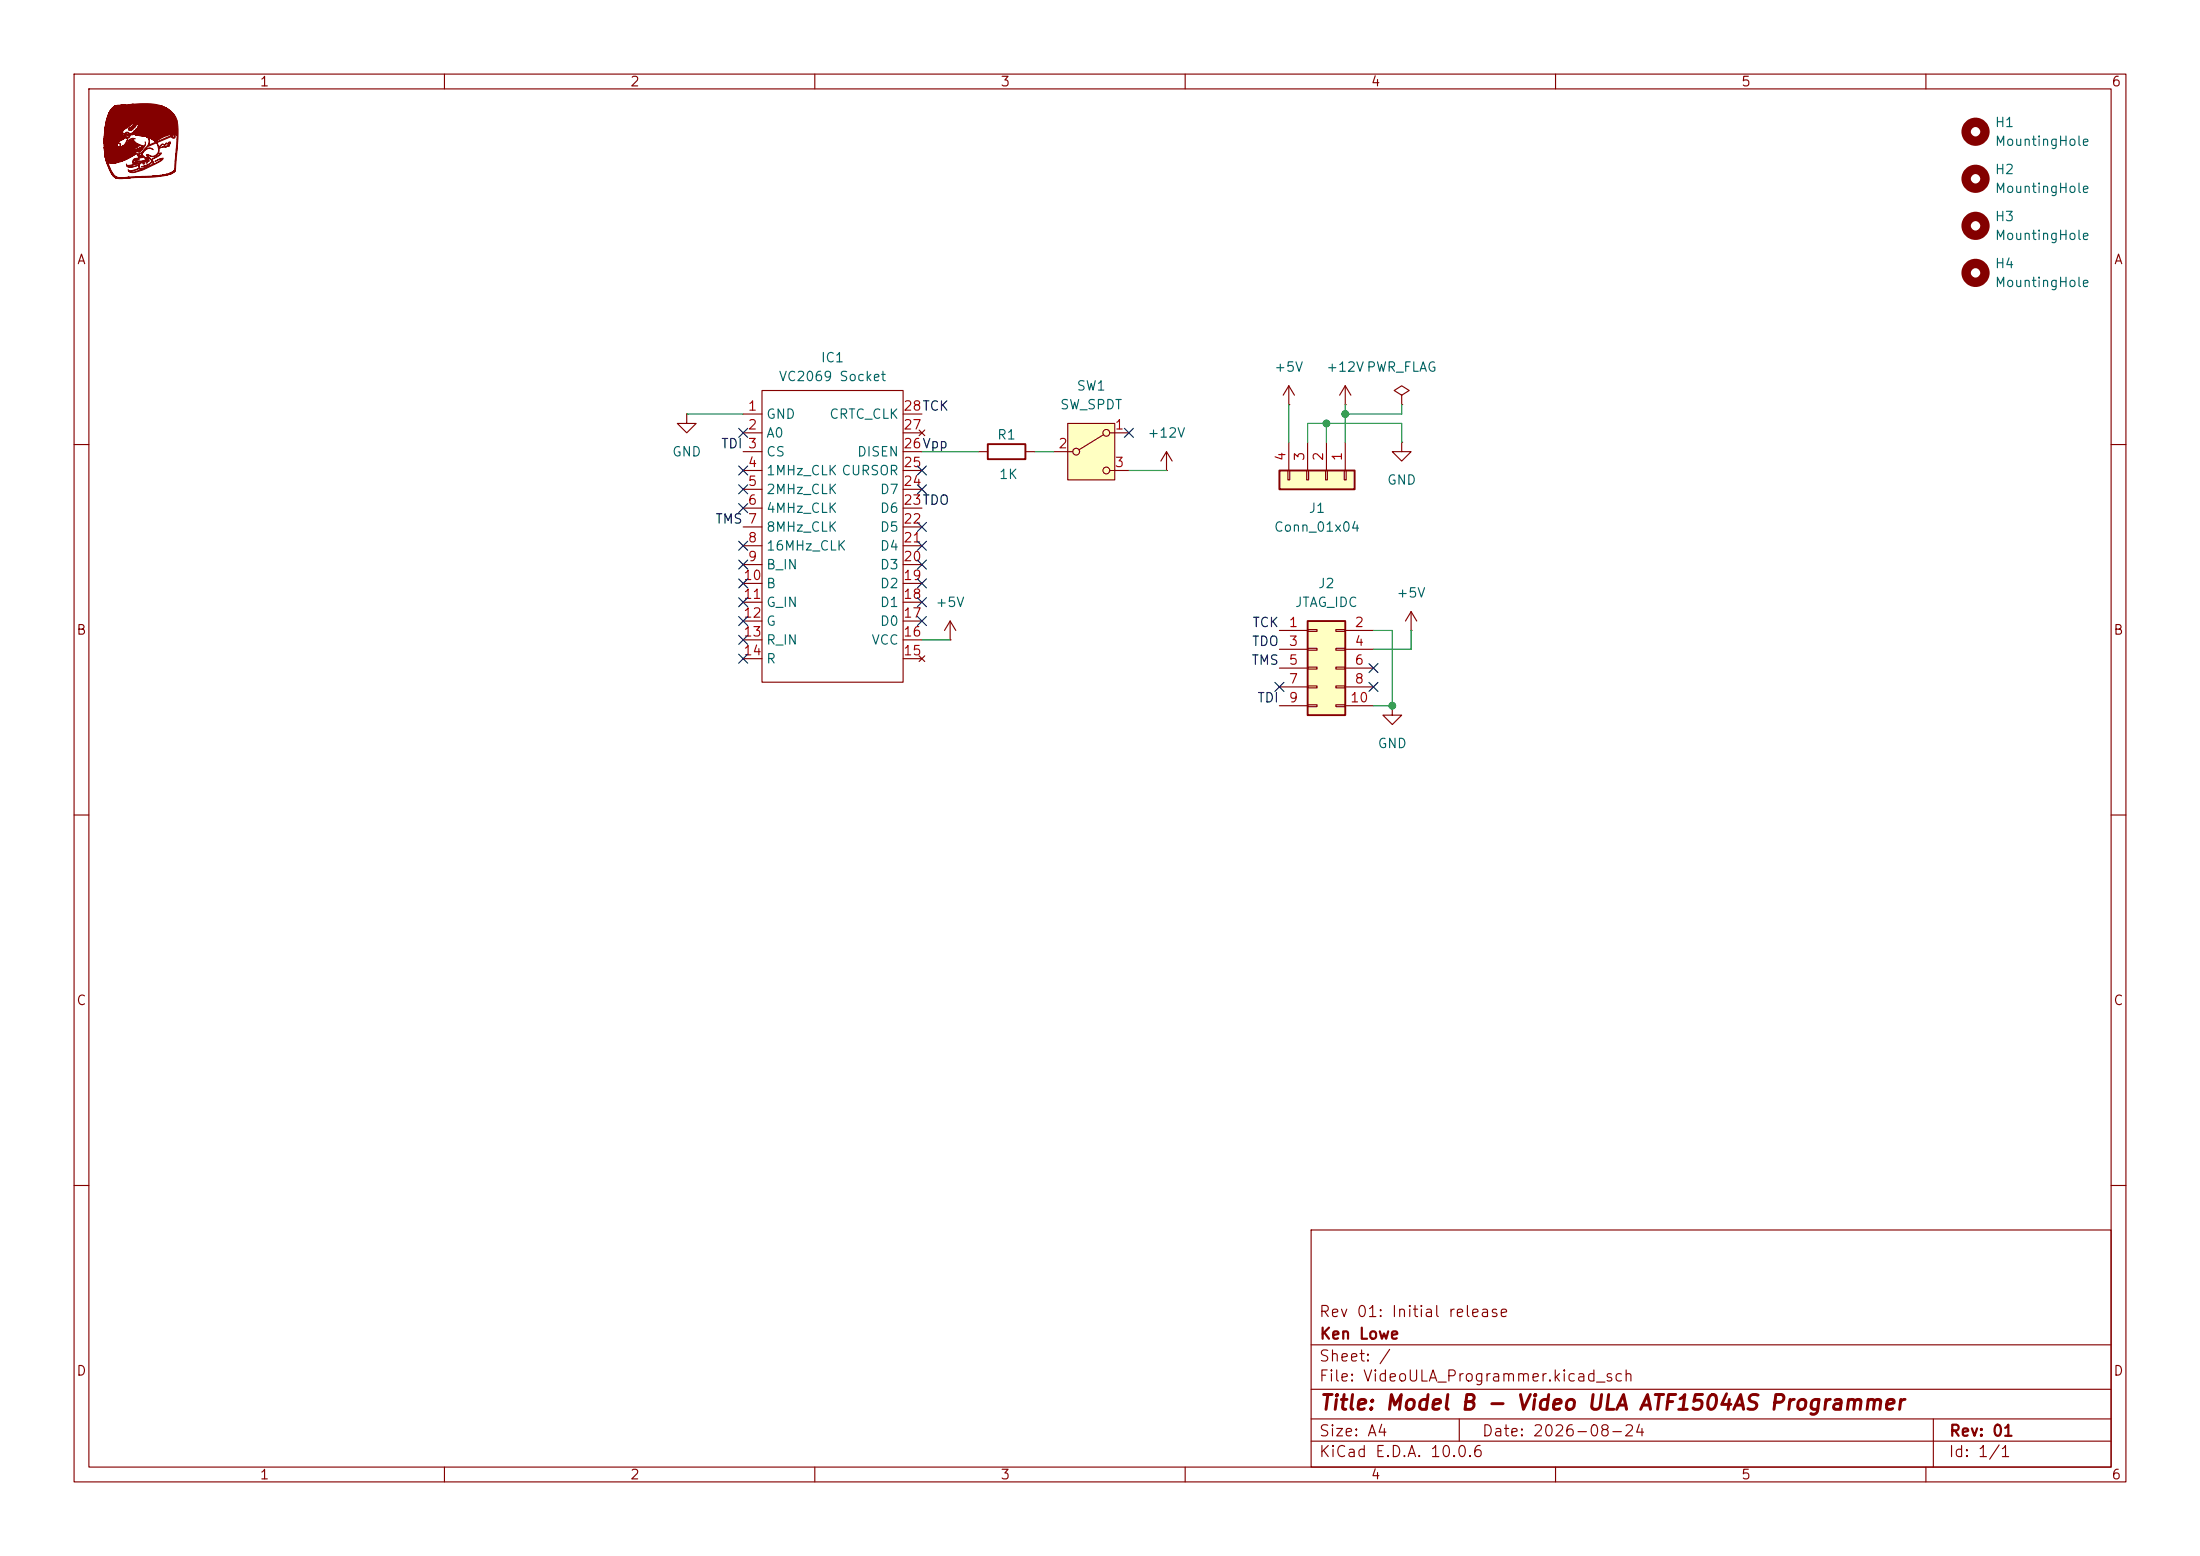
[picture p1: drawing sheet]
<svg xmlns="http://www.w3.org/2000/svg" width="297mm" height="210mm" viewBox="0 0 297 210" stroke-linecap="round" stroke-linejoin="round" font-family="sans-serif">
<g fill="none" stroke="#840000" stroke-width=".15">
<path d="M10 10h277v190h-277zM12 12h273v186h-273zM60 10v2M110 10v2M160 10v2M210 10v2M260 10v2M174 54.6h.1M174 52.1l-.8 1.2M174 52.1l.8 1.2M174 52.1v2.5M181.6 54.6h.1"/>
<path d="M181.6 52.1l-.8 1.2M181.6 52.1l.8 1.2M181.6 52.1v2.5M189.2 53.3l1-.6-1-.6-1 .6 1 .6v1.3M189.2 54.6h.1M10 60h2M157.5 63.5h.1M157.5 61l-.8 1.2M157.5 61l.7 1.2M157.5 61v2.5M285 60h2M188 95.3v1.2h1.2l-1.2 1.3-1.3-1.3h1.3"/>
<path d="M188 95.3h.1M10 110h2M285 110h2M10 160h2M177 166h108v32h-108zM285 160h2M60 198v2M110 198v2M160 198v2M177 194.5h108M177 191.5h108M177 187.5h108"/>
<path d="M177 181.5h108M197 191.5v3M210 198v2M260 198v2M261 191.5v6.5"/>
</g>
<g fill="none" stroke="#840000" stroke-width="1.3">
<circle cx="266.7" cy="17.8" r="1.27"/>
<circle cx="266.7" cy="30.5" r="1.27"/>
<circle cx="266.7" cy="36.8" r="1.27"/>
<circle cx="266.7" cy="24.1" r="1.27"/>
</g>
<path d="M176.5 83.8h5.1v12.7h-5.1z" fill="#ffffc2"/>
<path d="M176.5 83.8h5.1v12.7h-5.1z" fill="none" stroke="#840000" stroke-width=".25"/>
<g fill="none" stroke="#840000" stroke-width=".15">
<path d="M189.2 59.7v1.3h1.3l-1.3 1.2-1.2-1.2h1.2M189.2 59.7h.1M128.3 86.4h.1M128.3 83.8l-.8 1.3M128.3 83.8l.7 1.3M128.3 83.8v2.6M172.7 85.1h3.8M172.7 87.6h3.8M172.7 90.2h3.8M172.7 92.7h3.8M172.7 95.3h3.8M176.5 85h1.3v.2h-1.3z"/>
<path d="M176.5 87.5h1.3v.3h-1.3zM176.5 90h1.3v.3h-1.3zM176.5 92.6h1.3v.2h-1.3zM176.5 95.1h1.3v.3h-1.3zM180.3 85h1.3v.2h-1.3zM180.3 87.5h1.3v.3h-1.3zM180.3 90h1.3v.3h-1.3zM180.3 92.6h1.3v.2h-1.3zM180.3 95.1h1.3v.3h-1.3zM181.6 85.1h3.8M181.6 87.6h3.8M181.6 90.2h3.8"/>
<path d="M181.6 92.7h3.8M181.6 95.3h3.8M190.5 85.1h.1M190.5 82.6l-.8 1.2M190.5 82.6l.8 1.2M190.5 82.6v2.5"/>
</g>
<path d="M172.7 63.5h10.2v2.5h-10.2z" fill="#ffffc2"/>
<path d="M133.3 59.9h5.1v2.1h-5.1zM172.7 63.5h10.2v2.5h-10.2z" fill="none" stroke="#840000" stroke-width=".25"/>
<g fill="none" stroke="#840000" stroke-width=".15">
<path d="M92.7 55.9v1.3h1.3l-1.3 1.2-1.3-1.2h1.3M92.7 55.9h.1M100.3 55.9h2.6M100.3 58.4h2.6M102.9 52.7h19v39.4h-19zM121.9 55.9h2.6M121.9 58.4h2.6M124.1 58l.7 .8M124.8 58l-.7 .8M174 59.7v3.8M176.5 59.7v3.8M179.1 59.7v3.8"/>
<path d="M181.6 59.7v3.8M100.3 61h2.6M100.3 63.5h2.6M100.3 66h2.6M100.3 68.6h2.6M100.3 71.1h2.6M100.3 73.7h2.6M100.3 76.2h2.6M100.3 78.7h2.6M121.9 61h2.6M121.9 63.5h2.6M121.9 66h2.6"/>
<path d="M121.9 68.6h2.6M121.9 71.1h2.6M121.9 73.7h2.6M121.9 76.2h2.6M121.9 78.7h2.6M132.1 61h1.2M138.4 61h1.3M173.9 63.5h.2v1.3h-.2zM176.4 63.5h.3v1.3h-.3zM178.9 63.5h.3v1.3h-.3zM181.5 63.5h.2v1.3h-.2zM100.3 81.3h2.6"/>
<path d="M100.3 83.8h2.6M100.3 86.4h2.6M100.3 88.9h2.6M121.9 81.3h2.6M121.9 83.8h2.6M121.9 86.4h2.6M121.9 88.9h2.6M124.1 88.5l.7 .8M124.8 88.5l-.7 .8"/>
</g>
<g fill="#840000" stroke="#840000" stroke-width=".14">
<path d="M15.2 14.6h2.5h-2.5h2.5h-2.5l.1-.1h6.9h-6.9l.1-.1h6.6h-6.6h6.5h-6.4l6.4-.1h-6.4l.3-.1 1.6-.1h3.6h-3.6h.6h-.2a8 8 0 0 1 4.3 .3l.8 .5 .6 .6a5.3 5.3 0 0 1 .5 3.4l-.3 4.1-.4 .4a15.2 15.2 0 0 1-5.1 .6l-2 .1h-.3h.8l-1-.1h1.6h-1.7h1.8h-1.8h2h-2h.2h-.3l-.1-.1h.2h-.2h.3h-.3h.2l-.2-.1h.2h-.3v-.1h.1h-.2h.2l-.2-.1h.2h-.2l-.1-.1h.1l-.2-.1h.2h-.2l-.1-.2h.2h-.2h.1h-.1v-.2h.1h-.1l-.1-.1h.1h-.1h.1h-.1l-.1-.2 .1-.1-.1 .1-.1-.2h.1h-.1l-.1-.4h.1h-.1l-.1-.2h.2l.5 1.2 .4 .7a2.86 2.86 0 0 0 1.9 .1h-.1l4.1-.1h-2.3l3.2-.1h-.8l1.2-.1h-.6l1-.2h-.4h.4h-.3h.4h-.3l.6-.2h-.3l.4-.1h-.1h.1h-.1h.1l-.1-.1 .2-.1h-.2l.2-1.3v-.7h.1h-.1l.1-.7h.1h-.1v-.2h.1h-.1v-.3h.1h-.1l.1-.9h.1h-.1v-.5l-.1-.1h.1h-.2l-.1 .1a.28 .28 0 0 1-.1 .4 .28 .28 0 0 1-.4-.3l-1.6 .7a.22 .22 0 0 0-.3 .2 .22 .22 0 0 0 .1 .2l.1 .3 .2-.1a.47 .47 0 0 1 .7-.2l.2-.2 .1 .1 .1-.1a.18 .18 0 0 1 .2-.2 .18 .18 0 0 1 .2 .2 .18 .18 0 0 1-.2 .2v.2l-1.3 .3 1.2-.3v-.2l.2-.2-.1-.1a.23 .23 0 0 1-.2 .2 .23 .23 0 0 1-.2 0 .3 .3 0 0 1-.3 .2 .3 .3 0 0 1-.3-.1l-.5 .3 .1 .2h.1h-.1v.3a.9 .9 0 0 1-.6 .8 .9 .9 0 0 1-.9-.1l-.1-.1 .3 .4a1.02 1.02 0 0 1 .5 .8v.1l1.2-.8-1 .4 .2-.1 .9-.4a1.31 1.31 0 0 1-1 .8l-1.6 .8-1 .3a.89 .89 0 0 1-1-.1 1.33 1.33 0 0 0 1.5-.2l.1-.1a1.07 1.07 0 0 0-1 .3 .43 .43 0 0 1-.7-.2l.3 .1 .9-.2 .3-.1-.1-.3h.1a.33 .33 0 0 0 .2 .3 .33 .33 0 0 0 .4-.1l.6-.2a.53 .53 0 0 0 .6-.6 2.64 2.64 0 0 1-1.5 .7l.2-.1a1.93 1.93 0 0 0 1.2-.7l-.3-.3-.4 .1 .2 .1a.14 .14 0 0 1 .1 .1 .14 .14 0 0 1-.2 .1 .14 .14 0 0 1 0-.2h-.2l-.1 .2h.1a.14 .14 0 0 1 .2 0 .14 .14 0 0 1-.1 .2 .25 .25 0 0 0-.2-.2 .25 .25 0 0 0-.3 .1l.2 .1a.11 .11 0 0 1 0 .1 .11 .11 0 0 1-.2 0 .11 .11 0 0 1 0-.1 .39 .39 0 0 0-.5 .4h-.5a1.08 1.08 0 0 1-1.2 0l.5 .1 .7-.1a.36 .36 0 0 0 .5-.3l-1.4 .3h-.3v-.3v.1a1.26 1.26 0 0 0 1 0v-.1a.18 .18 0 0 1-.2-.1 .18 .18 0 0 1 .1-.2 .64 .64 0 0 0 .8 .3l.8-.5a2.92 2.92 0 0 1-1.6 .3l.8-.1a.93 .93 0 0 0 .9-.3l-.2-.2h.2l.1 .2 .4-.1-.2-.1a.63 .63 0 0 1-.9-.4l.2 .1a.41 .41 0 0 0 .7 .2l-.1-.1a.16 .16 0 0 1-.1-.3 .16 .16 0 0 1 .3 .1 .87 .87 0 0 0 1.1-.1 .87 .87 0 0 0 .1-1.1l-.1-.3a1.33 1.33 0 0 0-1 .3l-.3 .1-.5 .6a.84 .84 0 0 1 1.3-.2 .86 .86 0 0 0-1.4 .3l-.1 .4 .1-.4-.6 .3a.13 .13 0 0 0-.1 .2 .15 .15 0 0 0 .3 0 .29 .29 0 0 1 .4 .2l-.5 .1 .4-.1-.1-.1a.2 .2 0 0 0-.3 0 .2 .2 0 0 0 0 .3h-.1l.1 .2-.2-.2-.2 .1 .2 .1-.1 .1-.1-.2h-.1v.2l-.1-.1-.3 .2a.74 .74 0 0 1 .8-.5v-.2a.31 .31 0 0 0-.2-.3 .31 .31 0 0 0-.4 .1l-1.3 .7a3.7 3.7 0 0 1-2 .4h.8l-.9-.1h1.1h-1.4h1.5h-1.5h.2l-.2-.1h1.9h-1.9l-.1-.1h2.2h-2.2h2.2l-2.2-.1h2.4h-2.4h2.4h-2.4h2.5h-2.5h2.6l-2.6-.1h2.7h-2.7l-.1-.1h3h-3h3h-3h3l-3-.1h3.1h-3.1h3.2h-3.2h3.3l-3.3-.1h3.3h-3.3h3.3h-3.3h3.4h-3.4h3.5l-3.5-.1h3.5h-3.5h3.6h-3.6h3.7h-3.7v-.1h3.7l-3.7-.1h3.8h-3.8h3.9h-3.9h3.9h-3.9h3.8h-3.8v-.1h4.1h-4.2h4.2h-4.2h4.2l-4.2-.1 4.2 .1-4.2-.1h4.2h-4.2l4.2-.1h-4.2h3.4l-3.4-.1h4.1h-4.1h4.1h-4.1h3.6h-3.6v-.1h3.8l-3.8-.1h4.1h-4.1h4.6h-4.6h4.2h-4.2l4-.1h-4h3.9h-3.9l3.9-.1h-3.9h4.2l1-.4-1 .5 .5 .1v.2l.4-.5-.5 .3h-.4l1.2-.5-.6-.2-.5 .3-.5 .2h-3.8l3.5-.1h-3.5h3.6h-3.6h3.7l-3.7-.1 3.7 .1 .7-.2-.5 .1v-.1l-.1-.1-.1 .2h-3.7h3.5l-3.5-.1h3.6h-3.6h1.8h-1.8v-.1h1.6l-1.6-.1h1.7a.22 .22 0 0 0 .3 .3 .22 .22 0 0 0 .1-.4 .2 .2 0 0 0-.2-.2 .2 .2 0 0 0-.2 .3h-1.7v-.1h1.6h-1.6h1.7h-1.7v-.1h1.7h-1.7h1.8h-1.8h1.6l-1.6-.1h1.8h-1.8h1.8a.32 .32 0 0 1 .4 .1 .32 .32 0 0 1-.1 .4l.7-.1h-.3h1.5v.2l.3-.2h-1.8h1.8h-1.8h1.2h-1.1l.5-.9-.2 .5-.2 .3h.2h-.1h.1h-.1l.3-.4-.2 .3h1.5h-1.4l.2-.1h1.1l.3 .2h.1l-.4-.2h-1.1l1-.1h-1h1h-.9l.8-.1h-.8h.8h-.8h.8h-.8h.7h-.6l.6-.1h-.6h.6h-.6l.5-.1h-.4h.4h-.3h.3h-.2l.2-.1-.1-.1 .2 .2a2.28 2.28 0 0 0 1.4 .7l.1-.3v-.3v.1a1.86 1.86 0 0 1-.9 1.4v-.3l-.1 .2-.1-.2-.1 .2-.1-.1a.32 .32 0 0 0 .2 .4 .32 .32 0 0 0 .4-.1l.9-.9a.95 .95 0 0 0 .1-1.3 .78 .78 0 0 1 .2 1.1l.9-.4-.1-.1 .2 .1 2-.9-.1-.1h.3v.2a.13 .13 0 0 0 .1 .1 .13 .13 0 0 0 .1-.1v-.3l.3 .1-.3-.1h.3l-1.1 .1-1.8 .9 .1-.1h-.2h.3h-.3h.3l-.4-.1h.5h-.5h.6l-.7-.1h.7h-.8h.9l-1-.1h1.1h-1.1h1.1h-1.1h1.1l-1.3-.1h1.5h-1.6h1.7h-1.7h1.7h-1.7h1l-1.2-.1h1.3h-1.3h1.3h-1.4h1.5h-1.5h2.2l-2.3-.1h2.3h-2.4h2.6h-2.6h2.6h-2.6h2.5h-2.5h-.1h.3h-.4h2.2l-2.2-.1h2.3h-3.2l3.3-.1h-3.5h3.6h-3.6h4.3h-4.4h4.6l-4.7-.1h4.9h-4.9h4.9h-4.9h5.6h-5.6h5.6l-5.6-.1h5.7h-5.7l-.2 .2h-.3a.48 .48 0 0 1-.5 .5l-.2-.2v.1l-.7 .4-.3 .3h-1.8l1.9-.1h-1.9h1.9l-1.9-.1h1.9h-1.9h1.9h-1.9h1.9h-1.9h2h-2h2l-2-.1h2.1h-2.1h2.1h-2.1l2-.1h-2h2.1h-2.1h2.3l-2.3-.1h2.3h-2.3h2.5h-2.5h2.6l-2.6-.1h2.6h-2.6h2.6h-2.6h2.3h-2.3h2.3h-2.3l2.2-.1h-2.2h2.2h-2.2h2.4l-2.4-.1h2.6h-2.6h2.6h-2.6h2.5h-2.5l2.5-.1h-2.5h2.6h-2.6h2.1h-2.1v-.1h2.4h-2.4v-.1h2.4h-2.4v-.1h2.4v.2h.2v.2l.1-.3h.2a.26 .26 0 0 0 .3 .3 .26 .26 0 0 0 .1-.4h.1v.1l.5-.2h5.8h-5.8h5.7h-5.7h5.5h-5.5h5.5h-5.5l4.3-.1h-4.3h5.4h-5.4l-.1 .1-.4 .1-.4-.1-.1 .2h-.2l-.3-.2v.1h-2.4v-.1l2.4 .1h-2.4l2.2-.1h-2.2h2.2h-2.2h2.2l-2.2-.1h2.4l.3 .2a.39 .39 0 0 1 .4-.3 .39 .39 0 0 1 .4 .2l.4-.1h4.4h-4.4h4.7l-4.7-.1h4.7h-4.7h4.6h-4.6h4.5l-4.4-.1h4.7h-4.7h4.7h-4.7l4.7-.1h-4.6h.1h4.5h-4.5h4.1h-4.1h4h-3.9h3.9h-3.9l.3-.3 .1-.2a.18 .18 0 0 0 .1-.2 .18 .18 0 0 0-.2-.2h4.4h-4.6h.1a.21 .21 0 0 1 .2 .2 .21 .21 0 0 1-.1 .2l-.1 .2-.4 .3 .3-.3 .2-.4a.28 .28 0 0 0-.3-.1 .28 .28 0 0 0-.1 .3l-.2 .2a.48 .48 0 0 1-.7 .2h.4l-.4-.1h.5h-.5h.5h-.5h.6l-.6-.1h.6h-.6h.6h-.6l.6-.1h-.4h.4h-.4h.4h-.4h.5h-.5l.4-.1h-.2h.1h-.1h.4h-.4l.4-.1h-.3h.2l-.1-.1h.3h-.3l.2-.1h-.2h.1h.3h-.3v-.1h4.4h-4.4h-.3l-.7 .6 .6-.5h-.2l-.8 .7 .2-.1a.5 .5 0 0 0-.4 .5h-2.4v-.2h2.4h-2.4h2.5h-2.5v-.1h2.5h-2.5h2.5h-2.5l.1-.1h2.5h-2.5v-.1h2.5h-2.5h2.6l-2.6-.1h2.6h-2.6h2.7l-2.7-.1h2.7h-2.7h2.8h-2.8l2.9-.1h-2.9h2.9h-2.9h3h-3v-.2h3.1h-3.1h3.1h-3.1h3.1h-3.1h3.2l-3.2-.1h3.3h-3.3l.1-.1h3.3h-3.3h3.3h-3.3h3.4h-3.4v-.1h8.1h-8.1h8.1h-8.1l7.9-.1h-7h5.8h-5.7l5.4-.1h-5.4h5.3h-5.2l.3-.1h-.2h.3l-.3-.1h5h-5h4.9h-4.8h4.8h-4.8h4.7l-4.7-.1h.1h3.4h-3.4l3.3-.1h-3.2h3.2h-3.2h3.2l-3.1-.1 .2-.2h2.7h-2.7h.1h2.5h-2.4h2.4h-2.5l.2-.2h.6h-.6h1.1h-1.1h1h-.9h.5h-.5l.1-.1 1.9 .1h-1l.5-.1h-.4h.3h-.3l.2-.1 .1 .1h.6h-.4l.4-.1h-.3l.2-.1-.4 .2-.1-.1h.2l-.3-.1-.3 .2-.1-.1h.2h-.2h.2h-.2h.2l-.5 .1h.1h-.1v-.1h.2h-.2h.6l-.6-.1h.7h-.7h1.2h-1.2h.8h-.8v-.1h1.2h-1.2h1.2h-1.3v.3h-.4l.4-.3h1.3h-1.3l1.2-.1h-1.1h1.1h-1.1l.4-.2h.6h-.6l.5-.1h-.5l.4-.1 .1 .1 .6 .9 .6 .5h1.2h-1.1l.1-.1h.9h-.9h.9h-.9l.1-.1h.7h-.7l.6-.1h-.6h.6h-.6v-.1h.5h-.5h.5h-.4h.3h-.3l.2-.1 .7 .7a.41 .41 0 0 0 .6 .1h1h-1h.9h-.9l.2-.2h.5h-.5l.4-.1h-.3h.2l.8 .5 .6 .1-.5-.1-.4-.3h1.8h-1.8l-.2-.1h1.9h-1.9l-.1-.1a.53 .53 0 0 0-.7 .3h-.3l-.1-.1h.3h-.4h.6h-.6h.5l-.6-.1h.7h-.7h.7l-.8-.1h.9h-.9l1-.1h-1h1.3h-1.3h1h-1.1l-.2-.3h3.6h-3.6h-.1h3.6l-3.6-.1h3.6h-3.6h3.6h-3.6h3.6l-3.8-.1-.2 .1-.3 .5-.2-.1h.2l-.3-.1h.4l-.4-.1h.4h-.4l-.2-.2h.7h-.8h.9h-.9h.9h-.9l.9-.1h-.9l-.1-.1h4.8h-4.8v-.1h4.7h-4.8h4.8h-4.8l4.8-.1-4.8 .1-.1-.1h4.8h-4.8v-.1h4.7h-4.7l-.1-.2h4.6h-4.6h4.6h-4.6l-.1-.1h.1h-.1h4.5l-4.6-.1h4.6h-4.6h4.5h-4.5h4.5h-4.5h4.5h-4.5l4.4-.1h-4.4h4.4l-4.6-.1-.8 .4-2 1.7h-.8l.9-.1h-.9h.8l-.8-.1h.9h-.9h1l-1-.1h1.1h-1h1h-1h1l-1-.1h1h-1h1.1h-1.1h1.1h-1.1v-.1h1.2h-1.2v-.1h1.4h-1.4l.1-.1h1.4h-1.4v-.3h1.7h-1.6h1.6h-1.6h1.7h-1.7v-.1h1.8h-1.8l1.8-.1h-1.8h.1h1.8h-1.8v-.1h1.9l-1.9-.1h2h-2h2h-2h2h-2l.1-.1h2h-2v-.1l2.1 .1-2.1-.1h2.2h-2.2l.2-.2h2.2h-2.2v-.1h2.3h-2.3h2.4h-2.4h2.3h-2.3l.1-.1h2.4h-2.4z"/>
<path d="M17.4 18.9a.84 .84 0 0 1 .9-.2l-.6 .1-.4 .3z"/>
<path d="M17.1 18.1v.1h.2v.1l-.3-.1z"/>
<path d="M20.5 21.5l1.2-.8h-.2l.3-.1a2.19 2.19 0 0 1-1.3 .9z"/>
</g>
<path d="M144.1 57.2h6.4v7.6h-6.4z" fill="#ffffc2"/>
<g fill="none" stroke="#840000" stroke-width=".15">
<path d="M144.1 57.2h6.4v7.6h-6.4zM149 58.7l-3.3 2M149.9 58.4h2.5M142.2 61h2.6M149.9 63.5h2.5"/>
<circle cx="149.4" cy="58.4" r=".46"/>
<circle cx="145.3" cy="61" r=".46"/>
<circle cx="149.4" cy="63.5" r=".46"/>
</g>
<path d="M92.7 55.9h7.6M174 54.6v5.1M176.5 59.7v-2.5h12.7v2.5M179.1 57.2v2.5M181.6 54.6v5.1M189.2 54.6v1.3h-7.6M124.5 61h7.6M139.7 61h2.5M152.4 63.5h5.1M124.5 86.4h3.8M185.4 85.1h2.6v10.2h-2.6M190.5 85.1v2.5h-5.1" fill="none" stroke="#009600" stroke-width=".15"/>
<g fill="none" stroke="#000084" stroke-width=".15">
<path d="M99.7 57.8l1.2 1.2M100.9 57.8l-1.2 1.2M151.8 57.8l1.2 1.2M153 57.8l-1.2 1.2M99.7 78.1l1.2 1.2M99.7 62.9l1.2 1.2M99.7 65.4l1.2 1.2M99.7 68l1.2 1.2M99.7 73.1l1.2 1.2M99.7 75.6l1.2 1.2M100.9 78.1l-1.2 1.2M100.9 62.9l-1.2 1.2"/>
<path d="M100.9 65.4l-1.2 1.2M100.9 68l-1.2 1.2M100.9 73.1l-1.2 1.2M100.9 75.6l-1.2 1.2M123.9 70.5l1.2 1.2M123.9 62.9l1.2 1.2M123.9 78.1l1.2 1.2M123.9 75.6l1.2 1.2M123.9 73.1l1.2 1.2M123.9 65.4l1.2 1.2M125.1 70.5l-1.2 1.2M125.1 62.9l-1.2 1.2"/>
<path d="M125.1 78.1l-1.2 1.2M125.1 75.6l-1.2 1.2M125.1 73.1l-1.2 1.2M125.1 65.4l-1.2 1.2M99.7 88.3l1.2 1.2M99.7 83.2l1.2 1.2M99.7 80.7l1.2 1.2M99.7 85.8l1.2 1.2M100.9 88.3l-1.2 1.2M100.9 83.2l-1.2 1.2M100.9 80.7l-1.2 1.2M100.9 85.8l-1.2 1.2"/>
<path d="M123.9 80.7l1.2 1.2M123.9 83.2l1.2 1.2M125.1 80.7l-1.2 1.2M125.1 83.2l-1.2 1.2M172.1 92.1l1.2 1.2M173.3 92.1l-1.2 1.2M184.8 92.1l1.2 1.2M184.8 89.6l1.2 1.2M186 92.1l-1.2 1.2M186 89.6l-1.2 1.2"/>
</g>
<g fill="#009600" stroke="#009600" stroke-width=".14">
<circle cx="179.1" cy="57.2" r=".46"/>
<circle cx="181.6" cy="55.9" r=".46"/>
<circle cx="188" cy="95.3" r=".46"/>
</g>
<text font-size="2" fill="#840000" x="178" y="190.8">Title: Model B - Video ULA ATF1504AS Programmer</text>
<g font-size="1.5" fill="#840000">
<text x="178" y="178.1">Rev 01: Initial release</text>
<text x="178" y="184.1">Sheet: /</text>
<text x="178" y="181.1">Ken Lowe</text>
<text x="178" y="186.8">File: VideoULA_Programmer.kicad_sch</text>
<text x="178" y="197">KiCad E.D.A. 10.0.6</text>
<text x="178" y="194.2">Size: A4</text>
<text x="200" y="194.2">Date: 2026-08-24</text>
<text x="263" y="197">Id: 1/1</text>
<text x="263" y="194.2">Rev: 01</text>
</g>
<g font-size="1.3" fill="#840000">
<text x="35" y="12">1</text>
<text x="85" y="12">2</text>
<text x="135" y="12">3</text>
<text x="185" y="12">4</text>
<text x="235" y="12">5</text>
<text x="285" y="12">6</text>
<text x="10.3" y="36">A</text>
<text x="285.3" y="36">A</text>
<text x="10.2" y="86">B</text>
<text x="285.2" y="86">B</text>
<text x="10.2" y="136">C</text>
<text x="285.2" y="136">C</text>
<text x="10.2" y="186">D</text>
<text x="285.2" y="186">D</text>
<text x="35" y="200">1</text>
<text x="85" y="200">2</text>
<text x="135" y="200">3</text>
<text x="185" y="200">4</text>
<text x="235" y="200">5</text>
<text x="285" y="200">6</text>
</g>
<g font-size="1.3" fill="#006464">
<text x="269.2" y="17.5">H1</text>
<text x="269.2" y="20">MountingHole</text>
<text x="269.2" y="23.8">H2</text>
<text x="269.2" y="26.4">MountingHole</text>
<text x="269.2" y="30.2">H3</text>
<text x="269.2" y="32.7">MountingHole</text>
<text x="269.2" y="36.5">H4</text>
<text x="269.2" y="39.1">MountingHole</text>
<text x="105" y="51.8">VC2069 Socket</text>
<text x="110.7" y="49.2">IC1</text>
<text x="145.3" y="53">SW1</text>
<text x="171.9" y="50.5">+5V</text>
<text x="178.9" y="50.5">+12VPWR_FLAG</text>
<text x="103.4" y="56.8">GND</text>
<text x="103.4" y="59.4">A0</text>
<text x="111.9" y="56.8">CRTC_CLK</text>
<text x="134.5" y="59.6">R1</text>
<text x="143" y="55.6">SW_SPDT</text>
<text x="154.8" y="59.4">+12V</text>
<text x="90.6" y="61.9">GND</text>
<text x="103.4" y="61.9">CS</text>
<text x="103.4" y="64.5">1MHz_CLK CURSOR</text>
<text x="115.6" y="61.9">DISEN</text>
<text x="134.8" y="65">1K</text>
<text x="187.2" y="65.7">GND</text>
<text x="103.4" y="67">2MHz_CLK</text>
<text x="103.4" y="69.5">4MHz_CLK</text>
<text x="118.7" y="69.5">D6</text>
<text x="118.7" y="67">D7</text>
<text x="176.6" y="69.5">J1</text>
<text x="103.4" y="72.1">8MHz_CLK</text>
<text x="103.4" y="74.6">16MHz_CLK</text>
<text x="103.4" y="77.2">B_IN</text>
<text x="118.7" y="77.2">D3</text>
<text x="118.7" y="74.6">D4</text>
<text x="118.7" y="72.1">D5</text>
<text x="171.9" y="72.1">Conn_01x04</text>
<text x="103.4" y="79.7">B</text>
<text x="103.4" y="82.2">G_IN</text>
<text x="118.7" y="82.2">D1</text>
<text x="118.7" y="79.7">D2</text>
<text x="126.2" y="82.2">+5V</text>
<text x="174.7" y="82.2">JTAG_IDC</text>
<text x="177.9" y="79.7">J2</text>
<text x="188.4" y="81">+5V</text>
<text x="103.4" y="84.8">G</text>
<text x="103.4" y="87.3">R_IN</text>
<text x="103.4" y="89.9">R</text>
<text x="117.6" y="87.3">VCC</text>
<text x="118.7" y="84.8">D0</text>
<text x="185.9" y="101.3">GND</text>
</g>
<g font-size="1.3" fill="#a90000">
<text x="100.9" y="55.7">1</text>
<text x="100.9" y="58.3">2</text>
<text x="121.9" y="58.3">27</text>
<text x="121.9" y="55.7">28TCK</text>
<text x="150.4" y="58.3">1</text>
<text x="100.9" y="63.4">4</text>
<text x="100.9" y="65.9">5</text>
<text x="121.9" y="65.9">24</text>
<text x="121.9" y="63.4">25</text>
<text x="121.9" y="60.8">26Vpp</text>
<text x="142.8" y="60.8">2</text>
<text x="150.4" y="63.4">3</text>
<text x="173.9" y="62.3" transform="rotate(-90 173.9 62.3)">4</text>
<text x="176.4" y="62.3" transform="rotate(-90 176.4 62.3)">3</text>
<text x="178.9" y="62.3" transform="rotate(-90 178.9 62.3)">2</text>
<text x="181.5" y="62.3" transform="rotate(-90 181.5 62.3)">1</text>
<text x="100.9" y="68.4">6</text>
<text x="121.9" y="71">22</text>
<text x="121.9" y="68.4">23TDO</text>
<text x="100.9" y="73.5">8</text>
<text x="100.9" y="76.1">9</text>
<text x="121.9" y="76.1">20</text>
<text x="121.9" y="73.5">21</text>
<text x="100.3" y="78.6">10</text>
<text x="100.3" y="81.1">11</text>
<text x="100.3" y="83.7">12</text>
<text x="121.9" y="83.7">17</text>
<text x="121.9" y="81.1">18</text>
<text x="121.9" y="78.6">19</text>
<text x="100.3" y="86.2">13</text>
<text x="100.3" y="88.8">14</text>
<text x="121.9" y="88.8">15</text>
<text x="121.9" y="86.2">16</text>
<text x="173.9" y="85">1</text>
<text x="173.9" y="87.5">3</text>
<text x="182.8" y="85">2</text>
<text x="182.8" y="87.5">4</text>
<text x="173.9" y="90">5</text>
<text x="173.9" y="92.6">7</text>
<text x="173.9" y="95.1">9</text>
<text x="182.2" y="95.1">10</text>
<text x="182.8" y="90">6</text>
<text x="182.8" y="92.6">8</text>
</g>
<g font-size="1.3" fill="#0f0f0f">
<text x="97.3" y="60.8">TDI 3</text>
<text x="96.5" y="71">TMS 7</text>
<text x="168.9" y="87.5">TDO</text>
<text x="169" y="85">TCK</text>
<text x="168.9" y="90">TMS</text>
<text x="169.7" y="95.1">TDI</text>
</g>
</svg>
